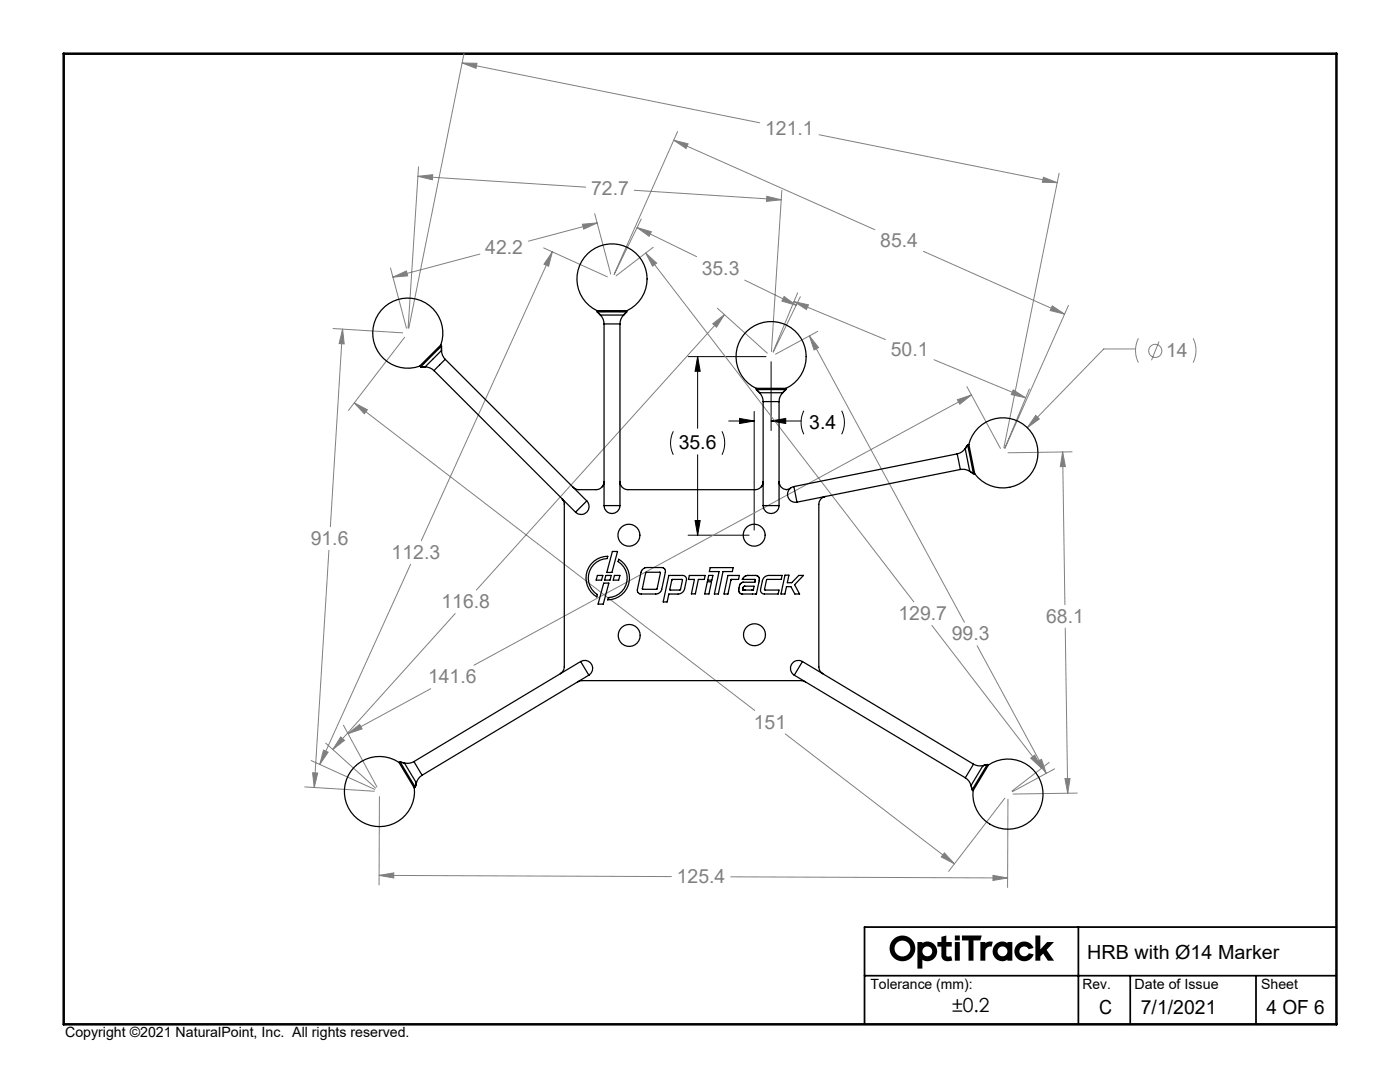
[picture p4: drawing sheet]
<svg xmlns="http://www.w3.org/2000/svg" width="279mm" height="216mm" viewBox="0 0 279 216" stroke-linecap="round" stroke-linejoin="round" font-family="sans-serif">
<path d="M172.5 194.7h94.2M215.2 185v19.4M225.6 194.7v9.7M250.7 194.7v9.7M266.7 185h-94.2v19.4" fill="none" stroke="#000" stroke-width=".35"/>
<path d="M12.7 10.7h254v193.7h-254z" fill="none" stroke="#000" stroke-width=".5"/>
<path d="M178.5 189.3a1.6 1.6 0 0 1 3.2 0 1.6 1.6 0 0 1-3.2 0zM177.5 189.2a2.6 2.6 0 0 0 5.2 0 2.6 2.6 0 0 0-5.2 0zM184.1 189.8a.98 .98 0 0 1 1.9 0 .98 .98 0 0 1-1.9 0zM183.1 188v5.3h1v-1.8l.1 .1a1.93 1.93 0 0 0 2.8-1.8 1.93 1.93 0 0 0-2.9-1.6v-.2zM187.9 186.9v1.1h-.8v.9h.8v1.7a1.44 1.44 0 0 0 2.2 1.1l-.3-.9-.7 .1-.2-.3v-1.7h1v-.9h-1v-1.3zM190.6 188v3.7h.9v-3.7zM190.6 186.7v1h.9v-1zM192 186.7v1h1.3v4h1v-4h1.4l.2-1zM195.7 188v3.7h.9l.1-2.2 .5-.5 .7-.1 .2-1h-.8l-.7 .3v-.2zM199.1 189.8a.98 .98 0 0 1 1.9 0 .98 .98 0 0 1-1.9 0zM198.6 188.5a1.93 1.93 0 0 0-.1 2.6 1.93 1.93 0 0 0 2.6 .4v.2h.9v-3.7h-.9v.2l-.3-.1a1.82 1.82 0 0 0-2.2 .4zM203.1 188.4a1.97 1.97 0 0 0 .3 3.1 1.97 1.97 0 0 0 2.9-1.1l-1-.2-.4 .5-.5 .1-.5-.2-.4-.3v-.8l.5-.6h.8l.5 .5 1-.3-.5-.6-.7-.5a1.96 1.96 0 0 0-2 .4zM206.6 186.7v5h1v-.8l.6-.6 .9 1.4h1.3l-1.5-2.2 1.4-1.5h-1.3l-1.4 1.4v-2.7z" fill-rule="evenodd" fill="#000"/>
<g fill="none" stroke="#808080" stroke-width=".2">
<path d="M92.2 12.6l59.4 11.9M92.2 12.6h3l-.2 1zM92.6 10.7l-11 54.8M83.4 35.2l33.5 2.1M83.4 35.2l3-.3-.1 1zM83.5 33.3l-2.1 32.2M126.6 38l29.3 1.9M134.5 28l40.1 17.8M134.5 28l2.8 .7-.4 .9zM135.2 26.2l-12.6 28.5M153 39.2l2.9 .7-2.9 .3zM156 38l-2 32.1"/>
<path d="M163.5 26.9l47.5 9.5M208.2 35.4l2.8 1h-3zM211.4 34.6l-11.1 54.8M77.9 53.5l3.2 12M78.4 55.3l2.7-1.2 .3 .9zM95.8 50.7l-17.4 4.6M108.5 49.5l12.7 5.7M110.2 50.3l-.7 2.8-.9-.4zM110.2 50.3l-26.1 57.6M116.2 44.7l3-.2-2.7 1.2zM118.7 42.6l3.2 12.1M119.2 44.5l-13.7 3.6"/>
<path d="M127.1 45.4l2.9 .8-.5 .9zM127.1 45.4l11.9 5.8M128 43.7l-5.4 11M128.9 50.5l53.5 69.6M128.9 50.5l2.1 2-.8 .6zM130.4 49.3l-7.5 5.7M148.6 55.9l10.3 5M156.5 59.2l2.4 1.7-2.9-.8zM159.2 58.4l-4.9 11.8M159.7 59.2l-5.4 11M184.3 50.2l28.2 12.5M66.5 65.6l13.9 .8"/>
<path d="M68.4 65.7l-2.5 39.4M68.4 65.7l.3 2.9h-1zM80.8 67.3l-11.3 14.6M142.2 64.6l2.4-1.8-1.6 2.5zM143.2 61.5l9.9 9M144.6 62.8l-49.5 55M158.5 60.2l18.2 7.6M158.5 60.2l2.8 .6-.3 1zM161.5 67l31 57.2M161.5 67l1.9 2.4-.9 .4zM163.2 66.1l-8.4 4.6M186.4 71.8l18.3 7.6"/>
<path d="M191.1 79.8l2.8-1-2.4 1.9zM193 77.1l6.7 12.4M193.9 78.8l-99.3 53.9M202.2 77.8l2.5 1.6-2.9-.7zM205.4 77.6l-4.9 11.8M210 61l2.5 1.7-2.9-.7zM213.2 60.9l-12.6 28.5M226.6 69.6h-6.3l-15.3 15.7M227.2 67.5a5.4 5.4 0 0 0 0 4.9M231.3 68.1l-1.5 3.8M238.1 67.5a5.4 5.4 0 0 1 0 4.9M70.7 80.4l79.9 61.4"/>
<path d="M70.7 80.4l2.6 1.4-.6 .8zM206.7 82.9l.7 .7-2.4 1.7zM212.1 90.2l.5 2.9h-1zM212.1 90.2l.4 30.5M214 90.2l-12.8 .1M65.6 109.8l-2.9 47.3M82 112.6l-18.2 39.9M86 137.4l-16.5 9M90.8 122.4l-24.4 27.2M186 124.8l21.9 28.5M195 128.9l13.8 25.4M212.6 125.3l.5 33"/>
<path d="M60.8 157l13.9 .9M62.1 151.8l12.7 5.7M62.4 154.2l1 .1-.7 2.8zM64.6 149.7l.9 .4-1.7 2.4zM65 148.3l10 9M68 147l.7 .7-2.3 1.9zM68.5 144.7l6.7 12.4M69.5 146.4l2.3-1.8 .5 .8zM75.7 159v17.6M156.7 146.4l33.8 26M200.5 159.3l-11.2 14.6M201.2 159.5l-.1 17.6"/>
<path d="M205.7 151.3l.8-.6 1.4 2.6zM207 152l.9-.5 .9 2.8zM209.4 152.1l-7.4 5.7M210.5 153.4l-8.4 4.6M212.5 155.4h1l-.4 2.9zM215 158.3l-12.8 .1M75.7 174.7l58.3 .2M75.7 174.7l2.9-.5v1zM145.8 175l55.3 .2M188.5 170.2l2 2.2-2.6-1.4zM198.2 174.7l2.9 .5-2.9 .5z"/>
<circle cx="230.6" cy="70" r="1.31"/>
</g>
<g fill="none" stroke="#000" stroke-width=".2">
<path d="M137.3 71.2h15.6M139.2 71.2v14.3M139.2 71.2l.5 2.9h-1zM153.9 72.2v13.7M134.4 86.1a5.2 5.2 0 0 0 0 4.6M139.2 90.7v16.1M144.1 86.1a5.2 5.2 0 0 1 0 4.6M145.4 84h5.1M147.6 83.5l2.9 .5-2.9 .5zM150.5 82.1v23.7M153.9 84h6M153.9 84l2.9-.5v1z"/>
<path d="M160.4 82a5.2 5.2 0 0 0 0 4.6M168 82a5.2 5.2 0 0 1 0 4.6M137.3 106.8h12.2M138.7 103.9h1l-.5 2.9z"/>
</g>
<path d="M147.6 83.5l2.9 .5-2.9 .5zM153.9 84l2.9-.5v1zM139.2 71.2l.5 2.9h-1zM138.7 103.9h1l-.5 2.9z" fill="#000"/>
<path d="M92.2 12.6h3l-.2 1zM208.2 35.4l2.8 1h-3zM68.4 65.7l.3 2.9h-1zM62.4 154.2l1 .1-.7 2.8zM75.7 174.7l2.9-.5v1zM198.2 174.7l2.9 .5-2.9 .5zM69.5 146.4l2.3-1.8 .5 .8zM191.1 79.8l2.8-1-2.4 1.9zM188.5 170.2l2 2.2-2.6-1.4zM70.7 80.4l2.6 1.4-.6 .8zM206.7 82.9l-1.7 2.4 2.4-1.7zM212.1 90.2l.5 2.9h-1zM212.5 155.4h1l-.4 2.9zM78.4 55.3l2.7-1.2 .3 .9zM116.2 44.7l3-.2-2.7 1.2zM127.1 45.4l2.9 .8-.5 .9zM156.5 59.2l2.4 1.7-2.9-.8zM158.5 60.2l2.8 .6-.3 1zM202.2 77.8l2.5 1.6-2.9-.7zM153 39.2l2.9 .7-2.9 .3zM83.4 35.2l3-.3-.1 1zM64.6 149.7l.9 .4-1.7 2.4zM110.2 50.3l-.7 2.8-.9-.4zM142.2 64.6l2.4-1.8-1.6 2.5zM68 147l.7 .7-2.3 1.9zM207 152l.9-.5 .9 2.8zM161.5 67l1.9 2.4-.9 .4zM205.7 151.3l.8-.6 1.4 2.6zM128.9 50.5l2.1 2-.8 .6zM210 61l2.5 1.7-2.9-.7zM134.5 28l2.8 .7-.4 .9z" fill="#808080"/>
<g fill="none" stroke="#000" stroke-width=".25">
<path d="M117.3 50.6a7 7 0 0 1 10.6 1.1 7 7 0 0 1-2.8 10.3h-5.7a6.8 6.8 0 0 1-3.7-9l.9-1.6zM76.8 61.2a7 7 0 0 1 8.5-.5 7 7 0 0 1 2.6 8.2l-4 4a6.8 6.8 0 0 1-9-3.8 7 7 0 0 1 1.9-7.9zM83.8 73l.2 .2M84 73.2h.9M84.8 73.2a2.5 2.5 0 0 1 1.8 .8M84.8 73.2h-.8M86.6 74l25.5 25.5M87.9 68.9l.2 .1v.9M88.1 69.1l-4.1 4.1M88.1 69.1v.9M88.1 69.9l-3.3 3.3M88.1 69.9a2.5 2.5 0 0 0 .8 1.8"/>
<path d="M88.9 71.7l-2.3 2.3M88.9 71.7l5.8 5.8M94.7 77.6l22.4 22.4M119.2 62.2h5.8l-.6 .7M119.2 62v.2M119.2 62.2l.6 .7M119.2 62.2l.7 .7M119.8 62.9h4.7M119.8 62.9a2.5 2.5 0 0 1 .8 1.7M120.6 64.6h3.1M120.6 64.6v36.3M123.7 64.6v36.3"/>
<path d="M124.5 62.9a2.5 2.5 0 0 0-.8 1.7M125.1 62v.2l-.6 .7M149 66.1a7 7 0 0 1 10.7 1.1 7 7 0 0 1-2.9 10.3h-5.7a6.9 6.9 0 0 1-2.1-11.4zM150.9 77.7l.7 .7M150.9 77.5v.2M151 77.7l.6 .7M151.6 78.4h4.6M151.6 78.4a2.5 2.5 0 0 1 .7 1.7M156.2 78.4a2.5 2.5 0 0 0-.7 1.7M156.8 77.7h-5.9M156.8 77.7l-.6 .7M156.8 77.5v.2l-.6 .7"/>
<path d="M112.1 99.5l2.8 2.7M112.2 99.5l.3 .5 .1 .6v32.5l-.3 1-.5 .3M112.2 99.5l.3 .5M114.4 97.2h.1M117.1 100l-2.2 2.2M117.1 100a1.59 1.59 0 0 1 0 2.2 1.59 1.59 0 0 1-2.2 0M120.5 96.6l-.3 .5M120.6 96.1a1.59 1.59 0 0 1-1.6 1.6h-3.5l-.7-.1-.4-.4M123.7 96.1a1.58 1.58 0 0 0 1.6 1.6M123.8 96.6v.1M152.2 96.6l-.3 .5M152.3 80.1h3.2"/>
<path d="M152.3 96.1a1.59 1.59 0 0 1-1.6 1.6h-25.4M152.3 80.1v20.8M155.5 80.1v20.8M155.6 96.7l-.1-.6a1.45 1.45 0 0 0 .7 1.4 1.45 1.45 0 0 0 1.6-.1M157.8 97.4a1.59 1.59 0 0 0-.5 1.9 1.59 1.59 0 0 0 1.8 .9M157.8 97.4l.6-.3 .7 3.1M164.5 99.1h-.1M164.7 99.1a1.57 1.57 0 0 0-1.3 1.5v32.5a1.59 1.59 0 0 0 .8 1.3M191 90.6l.7 3.1M191 90.6l-32.6 6.5M191.7 93.7a2.5 2.5 0 0 1 1.8 .4M191.7 93.7l-32.6 6.5"/>
<path d="M192.6 89.5l.9 4.6M192.6 89.5a2.5 2.5 0 0 1-1.6 1.1M193.1 88.8l1.2 5.7-.8-.5M193.1 88.8l-.5 .7M193.1 88.8l-.5 .8M193.4 88.7l-.3 .1M193.5 94.1l.8 .4h.2M195.3 85.4a7 7 0 0 1 10.1 .3 7 7 0 0 1-.8 10.1 7 7 0 0 1-10.1-1.3l-.8-4.3a3.2 3.2 0 0 1 .4-3.3zM118 112.5a4.4 4.4 0 0 1 3.3-1.5l-.1 .5a3.9 3.9 0 0 0-3.7 2.8 3.9 3.9 0 0 0 1.7 4.3l-.1 .5a4.3 4.3 0 0 1-1.1-6.6zM119.2 114.8h1.1l-.2 1h-1.1zM120.5 116.4h1l-1.1 4.1h-1zM120.6 100.9h3.1"/>
<path d="M120.6 100.9a1.59 1.59 0 0 0 1.5 1.6 1.59 1.59 0 0 0 1.6-1.6M120.9 114.8h1.1l-.3 1h-1zM122.2 110h1l-1.1 4.2h-1zM122.6 114.8h1.1l-.2 1h-1.1zM123.5 111.6a4.3 4.3 0 0 1 2 4.9 4.3 4.3 0 0 1-4.2 3.2l.1-.5a3.9 3.9 0 0 0 3.6-2.8 3.9 3.9 0 0 0-1.6-4.4zM128.2 113.6l.9-.4 3 .1 .6 .2 .1 .6-.7 3.5-.5 .7-.6 .2h-3.1l-.6-.3-.1-.6 .7-3.5zM128.9 114.2h2.9l-.7 3.4-2.9-.1zM133.5 114.8h2.7a.76 .76 0 0 1 .8 .9l-.4 1.8a1.33 1.33 0 0 1-1.3 1h-1.8l-.4 1.6h-.7zM134.1 115.7h2.1l-.5 2h-2zM135.8 117.6h.1M137.6 114.8h3.1l-.1 .8h-1.2l-.6 2.9h-.8l.6-2.9h-1.2zM141.2 116.1h.8l-.5 2.4h-.9z"/>
<path d="M141.4 114.8h.9l-.2 1h-.9zM141.7 113.3h4.6l-.1 .8h-1.9l-.9 4.4h-.8l.9-4.4h-1.9zM145.3 114.8h2.3l-.2 .8-1.5 .1-.6 2.8h-.8zM148.4 117.1l.2-.1h1.9l-.1 .6-.2 .1h-1.9zM148.4 115.2l.8-.4h1.7l.5 .3 .2 .6-.6 2.8h-2.9l-.5-.3-.2-.4 .1-.7 .2-.5 .3-.3 .3-.1h2.3l.1-.6h-2.6zM150.2 117.7h.1M151.5 115.7h.1M152.3 100.9h3.2M152.3 100.9a1.59 1.59 0 0 0 1.6 1.6 1.59 1.59 0 0 0 1.6-1.6M152.5 115.3l.7-.5h2.9l-.2 .8-2.9 .1-.4 1.9 .1 .1h2.8l-.2 .8h-2.8a.76 .76 0 0 1-.7-.9l.4-1.7zM156.7 114.8h.7l-.3 1.5h.9l1.4-1.5h1l-1.8 1.9 1 1.8h-1l-.8-1.4h-.8l-.4 1.4h-.7zM112.2 134.2l-.2 .1"/>
<path d="M115.3 136l-31.1 18.7M115.3 136l.8-.2h43.8l.8 .2M115.9 132l1.6 2.7M115.9 132a1.59 1.59 0 0 1 2.2 .5 1.59 1.59 0 0 1-.6 2.2M115.9 132l-33.3 20M117.5 134.7l-2.2 1.3M158.5 134.7l34.1 20.5M160.1 132l-1.6 2.7M160.1 132a1.59 1.59 0 0 0-2.1 .5 1.59 1.59 0 0 0 .5 2.2M160.1 132l34.2 20.5M163.9 134.2l.2 .2M70.6 153.1a6.8 6.8 0 0 1 9.1-.8l2.2 3.6a3.2 3.2 0 0 1 .7 3.3 7 7 0 0 1-10 5 7 7 0 0 1-2-11.1z"/>
<path d="M79.6 152.2l.3-.2 .8 .2M80.7 152.2l2.4 4M80.7 152.3l-.8-.2 3 5M82.6 152a2.5 2.5 0 0 1-1.9 .2M82.6 152l1.6 2.7M82.9 157.1l-.2 .1M83.1 156.2l-.2 .8M83.1 156.2l-.2 .9M84.2 154.7a2.5 2.5 0 0 0-1.1 1.5M192.6 155.2a2.5 2.5 0 0 1 1.2 1.5M193.8 156.7l.2 .9 .2 .1M194.3 152.5l-1.7 2.7"/>
<path d="M194.3 152.5a2.5 2.5 0 0 0 1.9 .3M196.2 152.8l.8-.2-.9 .2M196.2 152.8l-2.4 3.9M197 152.5l-3 5.1-.2-.9M197 152.5l.3 .2M197 152.5l-.8 .3M197.3 152.6a7 7 0 0 1 10.4 3.4 7 7 0 0 1-5.6 9.4 7 7 0 0 1-7.9-7.7z"/>
<circle cx="125.5" cy="106.8" r="2.19"/>
<circle cx="150.5" cy="106.8" r="2.19"/>
<circle cx="125.6" cy="126.8" r="2.19"/>
<circle cx="150.6" cy="126.7" r="2.19"/>
</g>
<g font-size="3.9" fill="#808080">
<text x="152.7" y="27">121.1</text>
<text x="118" y="38.9">72.7</text>
<text x="96.9" y="50.7">42.2</text>
<text x="175.7" y="49.3">85.4</text>
<text x="140" y="54.8">35.3</text>
<text x="177.8" y="71">50.1</text>
<text x="232.7" y="71.3">14</text>
<text x="62" y="108.7">91.6</text>
<text x="78.2" y="111.5">112.3</text>
<text x="88.1" y="121.4">116.8</text>
<text x="179.3" y="123.7">129.7</text>
<text x="208.8" y="124.3">68.1</text>
<text x="190" y="127.8">99.3</text>
<text x="85.4" y="136.4">141.6</text>
<text x="150.4" y="145.4">151</text>
<text x="135.1" y="176.2">125.4</text>
</g>
<g font-size="3.9">
<text x="135.5" y="89.7">35.6</text>
<text x="161.5" y="85.6">3.4</text>
<text x="217" y="191.4">HRB with Ø14 Marker</text>
<text x="190" y="201.9">±0.2</text>
<text x="219.4" y="202.3">C</text>
<text x="227.7" y="202.3">7/1/2021</text>
<text x="252.8" y="202.3">4 OF 6</text>
</g>
<g font-size="2.8">
<text x="173.7" y="197.4">Tolerance (mm):</text>
<text x="216" y="197.4">Rev.</text>
<text x="226.4" y="197.4">Date of Issue</text>
<text x="251.7" y="197.4">Sheet</text>
<text x="13" y="207">Copyright ©2021 NaturalPoint, Inc. All rights reserved.</text>
</g>
</svg>
